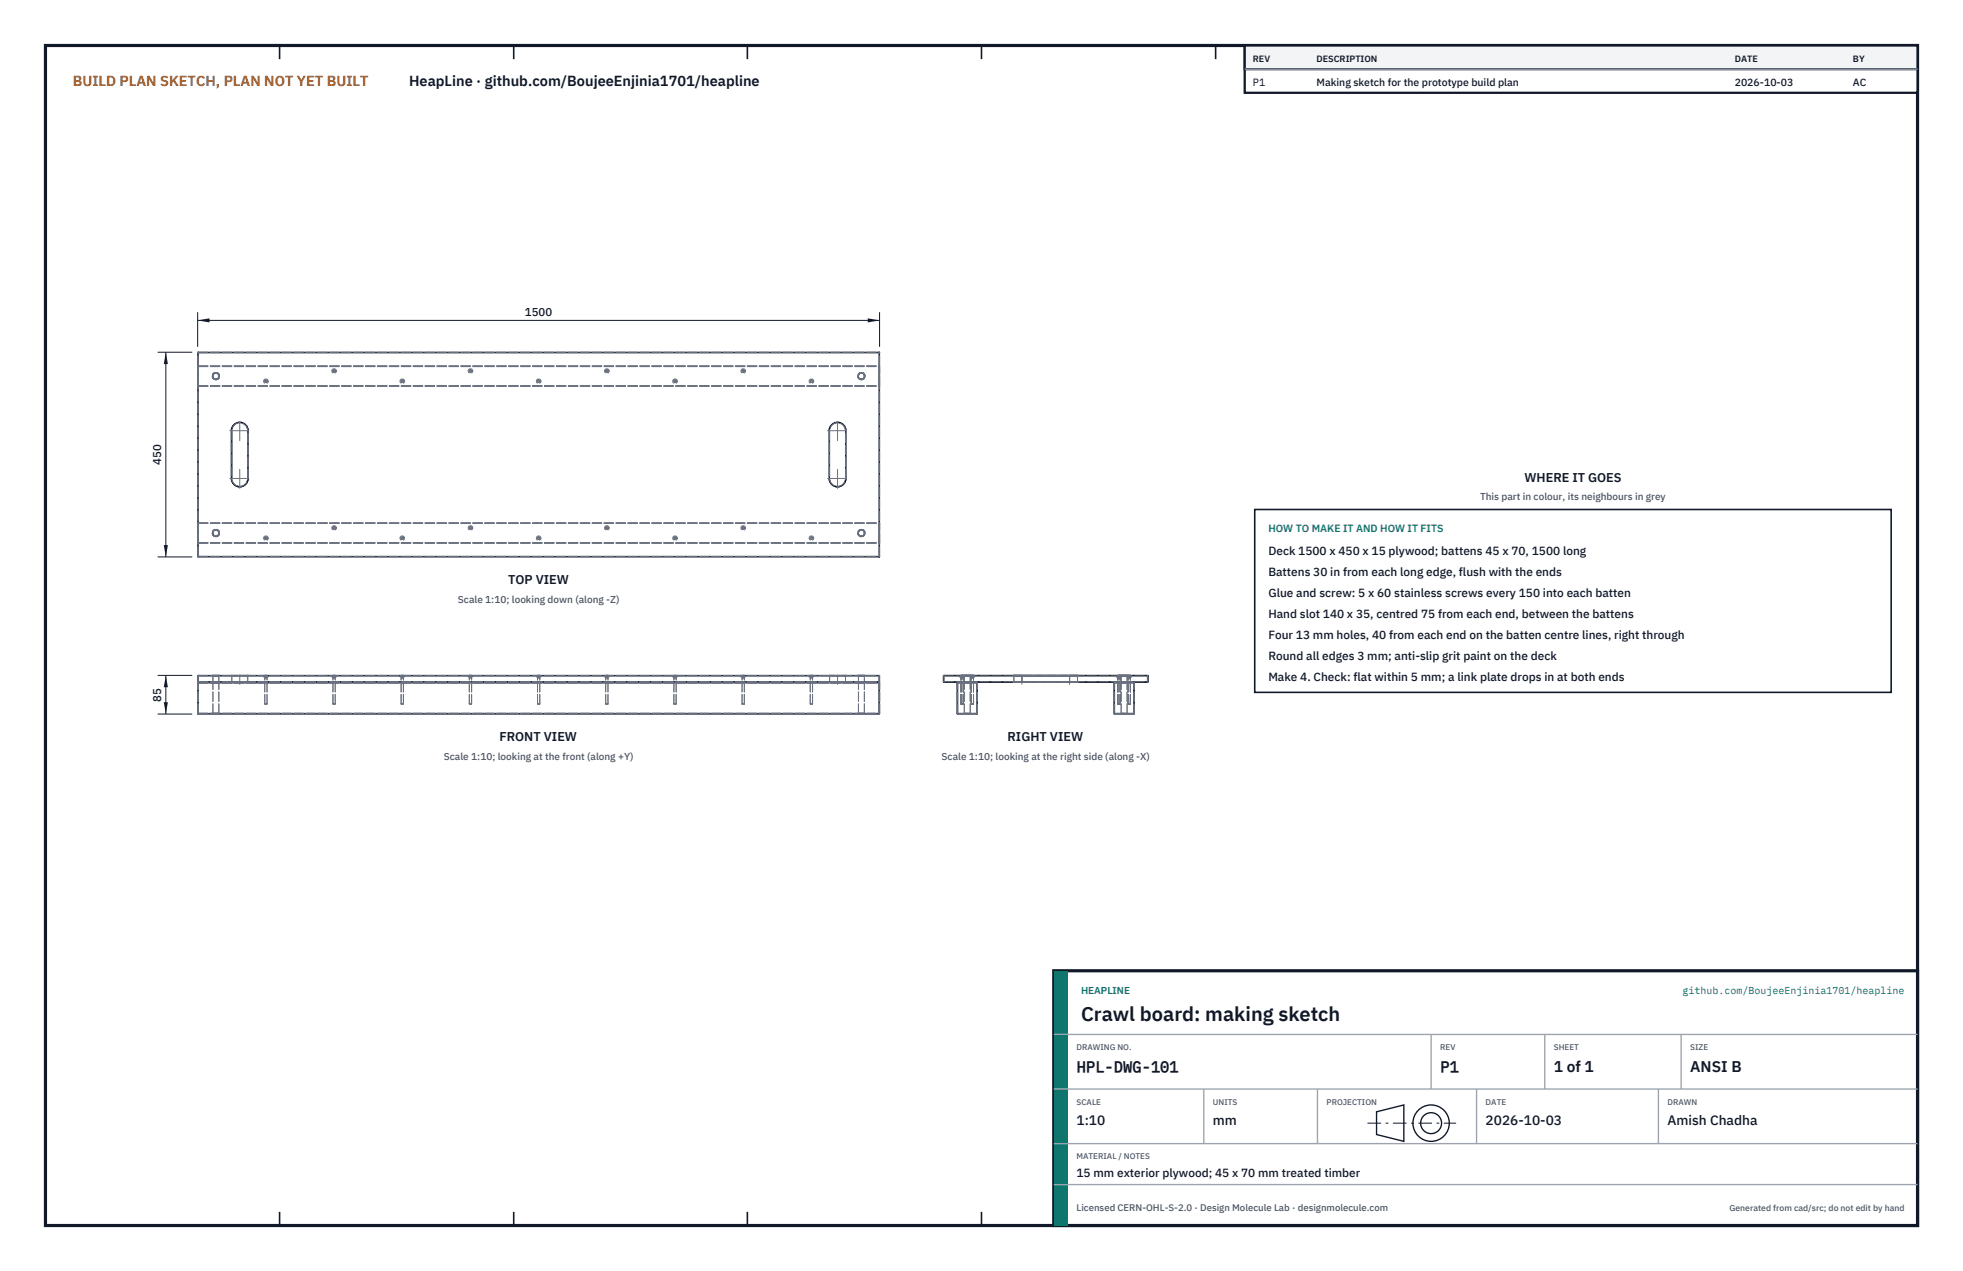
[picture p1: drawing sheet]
<svg xmlns="http://www.w3.org/2000/svg" width="432mm" height="279mm" viewBox="0 0 432 279" stroke-linecap="round" stroke-linejoin="round" font-family="sans-serif">
<path d="M10 10h411.8v259.4h-411.8z" fill="none" stroke="#111827" stroke-width=".7" stroke-linecap="butt"/>
<g fill="none" stroke="#111827" stroke-width=".35">
<path d="M61.5 10v3M113 10v3M164.4 10v3M215.9 10v3M267.4 10v3M318.9 10v3M370.3 10v3M61.5 266.4v3M113 266.4v3M164.4 266.4v3M215.9 266.4v3M267.4 266.4v3"/>
<path d="M318.9 266.4v3M370.3 266.4v3"/>
</g>
<g fill="none" stroke="#111727" stroke-width=".22">
<path d="M43.5 77.6h.1M43.5 77.6v44.7M43.6 77.4l-.1 .2M43.6 77.4v.2M43.6 77.6v44.7M43.6 77.4h149.8M43.6 77.6h149.8M193.4 77.4l.1 .2M193.4 77.4v.2M193.4 77.6h.1M193.4 77.6v44.7M193.5 77.6v44.7"/>
<path d="M50.9 94.7a1.87 1.87 0 0 1 1.8-1.9 1.87 1.87 0 0 1 1.9 1.9M50.9 94.7h.1M50.9 94.7v10.5M51 94.7a1.75 1.75 0 0 1 1.7-1.8 1.75 1.75 0 0 1 1.8 1.8M51 94.7v10.5M54.5 94.7h.1M54.5 94.7v10.5M54.6 94.7v10.5M58.3 83.6h.4v.4h-.4zM73.3 81.4h.4v.3h-.4zM88.3 83.6h.4v.4h-.4zM103.3 81.4h.4v.3h-.4z"/>
<path d="M118.3 83.6h.4v.4h-.4zM133.3 81.4h.4v.3h-.4zM148.3 83.6h.4v.4h-.4zM163.3 81.4h.4v.3h-.4zM178.3 83.6h.4v.4h-.4zM182.4 94.7a1.87 1.87 0 0 1 1.8-1.9 1.87 1.87 0 0 1 1.9 1.9M182.4 94.7h.1M182.4 94.7v10.5M182.5 94.7a1.75 1.75 0 0 1 1.7-1.8 1.75 1.75 0 0 1 1.8 1.8M182.5 94.7v10.5M186 94.7h.1M186 94.7v10.5"/>
<path d="M186.1 94.7v10.5M50.9 105.2a1.87 1.87 0 0 0 1.8 1.9 1.87 1.87 0 0 0 1.9-1.9M50.9 105.2h.1M51 105.2a1.75 1.75 0 0 0 1.7 1.7 1.75 1.75 0 0 0 1.8-1.7M54.5 105.2h.1M58.3 118.1h.4v.4h-.4zM73.3 115.9h.4v.3h-.4zM88.3 118.1h.4v.4h-.4zM103.3 115.9h.4v.3h-.4zM118.3 118.1h.4v.4h-.4zM133.3 115.9h.4v.3h-.4zM148.3 118.1h.4v.4h-.4z"/>
<path d="M163.3 115.9h.4v.3h-.4zM178.3 118.1h.4v.4h-.4zM182.4 105.2a1.87 1.87 0 0 0 1.8 1.9 1.87 1.87 0 0 0 1.9-1.9M182.4 105.2h.1M182.5 105.2a1.75 1.75 0 0 0 1.7 1.7 1.75 1.75 0 0 0 1.8-1.7M186 105.2h.1M43.5 122.3l.1 .1M43.5 122.3h.1M43.6 122.3v.1M43.6 122.4h149.8M43.6 122.3h149.8M193.4 122.3v.1"/>
<path d="M193.4 122.3h.1M193.5 122.3l-.1 .1M43.5 149.9l.1 .1M43.5 156.8l.1 .2M43.5 150.1l.1-.1v.1M43.5 149.9h.1M43.5 148.6h.1M43.5 156.8h.1M43.5 150.1h.1M43.5 148.6v1.3M43.5 150.1v6.7M43.6 148.5l-.1 .1"/>
<path d="M43.6 149.9v.1M43.6 148.5v.1M43.6 150h149.8M43.6 148.5h149.8M43.6 148.6v1.3M43.6 149.9h149.8M43.6 148.6h149.8M43.6 156.8v.2M43.6 157h149.7M43.6 150.1v6.7M43.6 156.8h149.7M43.6 150.1h149.7"/>
<path d="M193.3 150l.2 .1M193.3 156.8v.2M193.3 150v.1M193.3 156.8h.2M193.3 150.1h.2M193.3 150.1v6.7M193.4 148.5l.1 .1M193.4 149.9v.1M193.4 148.5v.1M193.4 149.9h.1M193.4 148.6h.1M193.4 148.6v1.3"/>
<path d="M193.5 149.9l-.1 .1M193.5 156.8l-.2 .2M193.5 148.6v1.3M193.5 150.1v6.7M207.5 149.9l.1 .1M207.5 149.9h.1M207.5 148.6h.1M207.5 148.6v1.3M207.6 148.5l-.1 .1M207.6 149.9v.1M207.6 148.5v.1M207.6 150h44.8"/>
<path d="M207.6 148.5h44.8M207.6 149.9h44.8M207.6 148.6h44.8M207.6 148.6v1.3M210.5 156.8l.2 .2M210.5 150.1l.2-.1v.1M210.5 156.8h.2M210.5 150.1h.2M210.5 150.1v6.7M210.7 156.8v.2M210.7 157h4.2M210.7 156.8h4.2"/>
<path d="M210.7 150.1h4.2M210.7 150.1v6.7M211.4 148.5h.5M213.6 148.5h.5M214.9 150.1v-.1l.1 .1M214.9 156.8v.2M214.9 156.8h.1M214.9 150.1h.1M214.9 150.1v6.7M215 156.8l-.1 .2M215 150.1v6.7M245 156.8l.2 .2"/>
<path d="M245 150.1l.2-.1v.1M245 156.8h.2M245 150.1h.2M245 150.1v6.7M245.2 156.8v.2M245.2 157h4.2M245.2 156.8h4.2M245.2 150.1h4.2M245.2 150.1v6.7M245.9 148.5h.5M248.1 148.5h.5M249.4 150.1v-.1l.1 .1"/>
<path d="M249.4 156.8v.2M249.4 156.8h.1M249.4 150.1h.1M249.4 150.1v6.7M249.5 156.8l-.1 .2M249.5 150.1v6.7M252.4 148.5l.1 .1M252.4 149.9v.1M252.4 148.5v.1M252.4 149.9h.1M252.4 148.6h.1M252.4 148.6v1.3"/>
<path d="M252.5 149.9l-.1 .1M252.5 148.6v1.3"/>
<circle cx="47.5" cy="82.7" r=".78"/>
<circle cx="47.5" cy="82.7" r=".65"/>
<circle cx="189.5" cy="82.7" r=".78"/>
<circle cx="189.5" cy="82.7" r=".66"/>
<circle cx="47.5" cy="117.2" r=".78"/>
<circle cx="47.5" cy="117.2" r=".65"/>
<circle cx="189.5" cy="117.2" r=".78"/>
<circle cx="189.5" cy="117.2" r=".65"/>
</g>
<g fill="none" stroke="#6a7180" stroke-width=".22" stroke-dasharray="2.1 .5">
<path d="M43.5 77.6l.1-.2M43.6 77.4h149.8M43.6 77.6h-.1M43.6 77.6h149.8M43.6 77.6v-.2M193.4 77.4v.2M193.5 77.6h-.1M43.5 84.8v-4.2M43.5 84.8l.1 .1M43.5 80.6l.1-.2M43.5 80.6h.1M43.6 84.9h149.7"/>
<path d="M43.6 80.4l-.1 .2M43.6 80.4h149.7M43.6 84.8h-.1M43.6 84.8v-4.2M43.6 80.6h-.1M43.6 84.8v.1M43.6 84.8h149.7M43.6 80.6h149.7M43.6 80.6v-.2M43.6 80.4v.2M50.9 94.7v10.5M50.9 94.7h.1"/>
<path d="M54.5 94.7a1.75 1.75 0 0 0-1.8-1.8 1.75 1.75 0 0 0-1.7 1.8M54.6 94.7h-.1M58.3 83.6h.4v.4h-.4zM73.3 81.4h.4v.3h-.4zM88.3 83.6h.4v.4h-.4zM103.3 81.4h.4v.3h-.4zM118.3 83.6h.4v.4h-.4zM133.3 81.4h.4v.3h-.4zM148.3 83.6h.4v.4h-.4zM163.3 81.4h.4v.3h-.4zM178.3 83.6h.4v.4h-.4zM182.4 94.7v10.5"/>
<path d="M182.4 94.7h.1M182.5 94.7v10.5M186 94.7a1.75 1.75 0 0 0-1.8-1.8 1.75 1.75 0 0 0-1.7 1.8M186.1 94.7h-.1M193.3 84.9l.2-.1M193.3 84.8v-4.2M193.3 84.9v-.1M193.3 84.8v.1M193.3 80.4v.2M193.3 80.6v-.2M193.3 84.8h.2M193.5 84.8v-4.2"/>
<path d="M193.5 84.8l-.2 .1M193.5 80.6l-.2-.2M193.5 84.8h-.2M193.5 80.6h-.2M43.5 119.3v-4.2M43.5 119.3l.1 .1M43.5 115.1l.1-.2M43.5 115.1h.1M43.6 119.4h149.7M43.6 114.9l-.1 .2M43.6 114.9h149.7M43.6 119.3h-.1"/>
<path d="M43.6 119.3v-4.2M43.6 115.1h-.1M43.6 119.3v.1M43.6 119.3h149.7M43.6 115.1h149.7M43.6 115.1v-.2M43.6 114.9v.2M50.9 105.2h.1M51 105.2a1.75 1.75 0 0 0 1.7 1.7 1.75 1.75 0 0 0 1.8-1.7M54.5 105.2v-10.5M54.6 105.2v-10.5M54.6 105.2h-.1"/>
<path d="M58.3 118.1h.4v.4h-.4zM73.3 115.9h.4v.3h-.4zM88.3 118.1h.4v.4h-.4zM103.3 115.9h.4v.3h-.4zM118.3 118.1h.4v.4h-.4zM133.3 115.9h.4v.3h-.4zM148.3 118.1h.4v.4h-.4zM163.3 115.9h.4v.3h-.4zM178.3 118.1h.4v.4h-.4zM182.4 105.2h.1M182.5 105.2a1.75 1.75 0 0 0 1.7 1.7 1.75 1.75 0 0 0 1.8-1.7M186 105.2v-10.5"/>
<path d="M186.1 105.2v-10.5M186.1 105.2h-.1M193.3 119.4l.2-.1M193.3 119.3v-4.2M193.3 119.4v-.1M193.3 119.3v.1M193.3 114.9v.2M193.3 115.1v-.2M193.3 119.3h.2M193.5 119.3v-4.2M193.5 119.3l-.2 .1M193.5 115.1l-.2-.2"/>
<path d="M193.5 119.3h-.2M193.5 115.1h-.2M43.5 122.3v-44.7M43.5 122.3l.1 .1M43.6 122.4h149.8M43.6 122.3h-.1M43.6 122.3v-44.7M43.6 122.3v.1M43.6 122.3h149.8M193.4 122.3v-44.7M193.4 122.4v-.1M193.5 122.3v-44.7"/>
<path d="M193.5 122.3h-.1M43.5 149.9v-1.3M43.5 148.6l.1-.1M43.5 156.8v-6.7M43.5 150.1l.1-.1M43.5 149.9h.1M43.5 156.8h.1M43.5 150.1h.1M43.6 150h149.8M43.6 148.5h149.8M43.6 148.6h-.1M43.6 149.9v-1.3"/>
<path d="M43.6 150v-.1M43.6 148.6v-.1M43.6 149.9h149.8M43.6 148.6h149.8M43.6 157h149.7M43.6 157l-.1-.2M43.6 150h149.7M43.6 150l-.1 .1M43.6 150.1h-.1M43.6 156.8v-6.7M43.6 157v-.2M43.6 150.1v-.1"/>
<path d="M43.6 156.8h149.7M43.6 150.1h149.7M43.6 150v.1M46.7 157h1.6M46.7 150h1.6M46.7 148.5h1.6M46.8 149.9l-.1 .1M46.8 148.6l-.1-.1M46.8 149.9v-1.3M46.8 156.8l-.1 .2M46.8 150.1l-.1-.1M46.8 156.8v-6.7"/>
<path d="M46.8 149.9h1.3M46.8 148.6h1.3M46.8 156.8h1.3M46.8 150.1h1.3M48.1 149.9v-1.3M48.1 156.8v-6.7M48.1 149.9h-1.3M48.1 148.6h-1.3M48.1 156.8h-1.3M48.1 150.1h-1.3M48.3 150h-1.6M48.3 148.5h-1.6"/>
<path d="M48.3 150l-.2-.1M48.3 148.5l-.2 .1M48.3 157h-1.6M48.3 157l-.2-.2M48.3 150l-.2 .1M50.9 150h3.7M50.9 148.5h3.7M50.9 150l.1-.1M50.9 148.5l.1 .1M51 149.9v-1.3M51 149.9h3.5M51 148.6h3.5"/>
<path d="M54.5 149.9v-1.3M54.5 149.9h-3.5M54.5 148.6h-3.5M54.6 150h-3.7M54.6 148.5h-3.7M54.6 150l-.1-.1M54.6 148.5l-.1 .1M58 148.7h1M58.2 149h.5M58.2 154.7h.5M58.2 148.5h.5M58.2 154.7v-5.7"/>
<path d="M58.2 148.5l-.2 .2M58.7 149h-.5M58.7 154.7v-5.7M58.7 154.7h-.5M58.7 148.5h-.5M59 148.7l-.3-.2M59 148.7h-1M73 148.7h1M73.2 149h.5M73.2 154.7h.5M73.2 148.5h.5M73.2 154.7v-5.7"/>
<path d="M73.2 148.5l-.2 .2M73.7 149h-.5M73.7 154.7v-5.7M73.7 154.7h-.5M73.7 148.5h-.5M74 148.7l-.3-.2M74 148.7h-1M88 148.7h1M88.2 149h.5M88.2 154.7h.5M88.2 148.5h.5M88.2 154.7v-5.7"/>
<path d="M88.2 148.5l-.2 .2M88.7 149h-.5M88.7 154.7v-5.7M88.7 154.7h-.5M88.7 148.5h-.5M89 148.7l-.3-.2M89 148.7h-1M103 148.7h1M103.2 149h.5M103.2 154.7h.5M103.2 148.5h.5M103.2 154.7v-5.7"/>
<path d="M103.2 148.5l-.2 .2M103.7 149h-.5M103.7 154.7v-5.7M103.7 154.7h-.5M103.7 148.5h-.5M104 148.7l-.3-.2M104 148.7h-1M118 148.7h1M118.2 149h.5M118.2 154.7h.5M118.2 148.5h.5M118.2 154.7v-5.7"/>
<path d="M118.2 148.5l-.2 .2M118.7 149h-.5M118.7 154.7v-5.7M118.7 154.7h-.5M118.7 148.5h-.5M119 148.7l-.3-.2M119 148.7h-1M133 148.7h1M133.2 149h.5M133.2 154.7h.5M133.2 148.5h.5M133.2 154.7v-5.7"/>
<path d="M133.2 148.5l-.2 .2M133.7 149h-.5M133.7 154.7v-5.7M133.7 154.7h-.5M133.7 148.5h-.5M134 148.7l-.3-.2M134 148.7h-1M148 148.7h1M148.2 149h.5M148.2 154.7h.5M148.2 148.5h.5M148.2 154.7v-5.7"/>
<path d="M148.2 148.5l-.2 .2M148.7 149h-.5M148.7 154.7v-5.7M148.7 154.7h-.5M148.7 148.5h-.5M149 148.7l-.3-.2M149 148.7h-1M163 148.7h1M163.2 149h.5M163.2 154.7h.5M163.2 148.5h.5M163.2 154.7v-5.7"/>
<path d="M163.2 148.5l-.2 .2M163.7 149h-.5M163.7 154.7v-5.7M163.7 154.7h-.5M163.7 148.5h-.5M164 148.7l-.3-.2M164 148.7h-1M178 148.7h1M178.2 149h.5M178.2 154.7h.5M178.2 148.5h.5M178.2 154.7v-5.7"/>
<path d="M178.2 148.5l-.2 .2M178.7 149h-.5M178.7 154.7v-5.7M178.7 154.7h-.5M178.7 148.5h-.5M179 148.7l-.3-.2M179 148.7h-1M182.4 150h3.7M182.4 148.5h3.7M182.4 150l.1-.1M182.4 148.5l.1 .1M182.5 149.9v-1.3"/>
<path d="M182.5 149.9h3.5M182.5 148.6h3.5M186 149.9v-1.3M186 149.9h-3.5M186 148.6h-3.5M186.1 150h-3.7M186.1 148.5h-3.7M186.1 150l-.1-.1M186.1 148.5l-.1 .1M188.7 157h1.6M188.7 150h1.6M188.7 148.5h1.6"/>
<path d="M188.8 149.9l-.1 .1M188.8 148.6l-.1-.1M188.8 149.9v-1.3M188.8 156.8l-.1 .2M188.8 150.1l-.1-.1M188.8 156.8v-6.7M188.8 149.9h1.3M188.8 148.6h1.3M188.8 156.8h1.3M188.8 150.1h1.3M190.1 149.9v-1.3M190.1 156.8v-6.7"/>
<path d="M190.1 149.9h-1.3M190.1 148.6h-1.3M190.1 156.8h-1.3M190.1 150.1h-1.3M190.3 150h-1.6M190.3 148.5h-1.6M190.3 150l-.2-.1M190.3 148.5l-.2 .1M190.3 157h-1.6M190.3 157l-.2-.2M190.3 150l-.2 .1M193.3 150l.2 .1"/>
<path d="M193.3 156.8v-6.7M193.3 156.8v.2M193.3 150v.1M193.3 150.1h.2M193.4 149.9v-1.3M193.4 149.9v.1M193.4 148.5v.1M193.5 149.9v-1.3M193.5 149.9l-.1 .1M193.5 148.6l-.1-.1M193.5 156.8v-6.7M193.5 156.8l-.2 .2"/>
<path d="M193.5 150.1l-.2-.1M193.5 149.9h-.1M193.5 148.6h-.1M193.5 156.8h-.2M193.5 150.1h-.2M207.6 149.9v-1.3M207.6 149.9h44.8M207.6 148.6h44.8M207.6 149.9h-.1M207.6 148.6h-.1M207.6 150v-.1M207.6 148.5v.1"/>
<path d="M210.5 156.8v-6.7M210.7 150h4.2M210.7 157h4.2M210.7 157l-.2-.2M210.7 150l-.2 .1M210.7 156.8v-6.7M210.7 156.8h4.2M210.7 150.1h4.2M210.7 156.8h-.2M210.7 150.1h-.2M210.7 157v-.2M210.7 150v.1"/>
<path d="M211.1 148.7h.5M211.4 148.5h.5M211.4 149h.2M211.4 154.7h.2M211.4 148.5h.2M211.4 154.7v-5.7M211.4 148.5l-.3 .2M211.6 149h.3M211.6 154.7h.3M211.6 148.5h.3M211.6 148.7h.5M211.9 149h-.5"/>
<path d="M211.9 154.7h-.5M211.9 148.5h-.5M211.9 154.7v-5.7M211.9 148.5l.2 .2M212 157h.8M212 150h.8M212.1 149.9l-.1 .1M212.1 148.6l-.1-.1M212.1 149.9v-1.3M212.1 156.8l-.1 .2M212.1 150.1l-.1-.1M212.1 156.8v-6.7"/>
<path d="M212.1 149.9h.7M212.1 148.6h.7M212.1 156.8h.7M212.1 150.1h.7M212.1 148.7h-1M212.8 150h.7M212.8 157h.8M212.8 150h.8M212.8 149.9h.6M212.8 148.6h.6M212.8 156.8h.6M212.8 150.1h.6"/>
<path d="M213.4 148.7h.5M213.4 149.9l.1 .1M213.4 148.6l.1-.1M213.4 149.9v-1.3M213.4 156.8l.2 .2M213.4 150.1l.2-.1M213.4 156.8v-6.7M213.4 149.9h-1.3M213.4 148.6h-1.3M213.4 156.8h-1.3M213.4 150.1h-1.3M213.5 150h-1.5"/>
<path d="M213.6 157h-1.6M213.6 150h-1.6M213.6 148.5h.5M213.6 149h.3M213.6 154.7h.3M213.6 148.5h.3M213.6 154.7v-5.7M213.6 148.5l-.2 .2M213.9 149h.2M213.9 154.7h.2M213.9 148.5h.2M213.9 148.7h.5"/>
<path d="M214.1 149h-.5M214.1 154.7h-.5M214.1 148.5h-.5M214.1 154.7v-5.7M214.1 148.5l.3 .2M214.4 148.7h-1M214.9 157l.1-.2M214.9 156.8v-6.7M214.9 157v-.2M214.9 150.1v-.1M214.9 156.8h.1M215 156.8v-6.7"/>
<path d="M215 150.1l-.1-.1M215 150.1h-.1M222.9 150h1.9M222.9 148.5h1.9M223 149.9l-.1 .1M223 148.6l-.1-.1M223 149.9v-1.3M223 149.9h1.8M223 148.6h1.8M224.8 150h10.5M224.8 148.5h10.5M224.8 150h-1.9"/>
<path d="M224.8 148.5h-1.9M224.8 149.9v-1.3M224.8 150v-.1M224.8 149.9h-1.8M224.8 149.9h10.5M224.8 148.5v.1M224.8 148.6h-1.8M224.8 148.6h10.5M235.3 150h-10.5M235.3 150h1.8M235.3 148.5h-10.5M235.3 149.9v-1.3"/>
<path d="M235.3 150v-.1M235.3 149.9h-10.5M235.3 149.9h1.7M235.3 148.5v.1M235.3 148.6h-10.5M235.3 148.6h1.7M237 149.9l.1 .1M237 148.6l.1-.1M237 149.9v-1.3M237 149.9h-1.7M237 148.6h-1.7M237.1 150h-1.8"/>
<path d="M237.1 148.5h-1.8M245 156.8v-6.7M245.2 150h4.2M245.2 157h4.2M245.2 157l-.2-.2M245.2 150l-.2 .1M245.2 156.8v-6.7M245.2 156.8h4.2M245.2 150.1h4.2M245.2 156.8h-.2M245.2 150.1h-.2M245.2 157v-.2"/>
<path d="M245.2 150v.1M245.6 148.7h.5M245.9 148.5h.5M245.9 149h.2M245.9 154.7h.2M245.9 148.5h.2M245.9 154.7v-5.7M245.9 148.5l-.3 .2M246.1 149h.3M246.1 154.7h.3M246.1 148.5h.3M246.1 148.7h.5"/>
<path d="M246.4 149h-.5M246.4 154.7h-.5M246.4 148.5h-.5M246.4 154.7v-5.7M246.4 148.5l.2 .2M246.5 157h.8M246.5 150h.8M246.6 149.9l-.1 .1M246.6 148.6l-.1-.1M246.6 149.9v-1.3M246.6 156.8l-.1 .2M246.6 150.1l-.1-.1"/>
<path d="M246.6 156.8v-6.7M246.6 149.9h.7M246.6 148.6h.7M246.6 156.8h.7M246.6 150.1h.7M246.6 148.7h-1M247.3 150h.7M247.3 157h.8M247.3 150h.8M247.3 149.9h.6M247.3 148.6h.6M247.3 156.8h.6"/>
<path d="M247.3 150.1h.6M247.9 148.7h.5M247.9 149.9l.1 .1M247.9 148.6l.1-.1M247.9 149.9v-1.3M247.9 156.8l.2 .2M247.9 150.1l.2-.1M247.9 156.8v-6.7M247.9 149.9h-1.3M247.9 148.6h-1.3M247.9 156.8h-1.3M247.9 150.1h-1.3"/>
<path d="M248 150h-1.5M248.1 157h-1.6M248.1 150h-1.6M248.1 148.5h.5M248.1 149h.3M248.1 154.7h.3M248.1 148.5h.3M248.1 154.7v-5.7M248.1 148.5l-.2 .2M248.4 149h.2M248.4 154.7h.2M248.4 148.5h.2"/>
<path d="M248.4 148.7h.5M248.6 149h-.5M248.6 154.7h-.5M248.6 148.5h-.5M248.6 154.7v-5.7M248.6 148.5l.3 .2M248.9 148.7h-1M249.4 157l.1-.2M249.4 156.8v-6.7M249.4 157v-.2M249.4 150.1v-.1M249.4 156.8h.1"/>
<path d="M249.5 156.8v-6.7M249.5 150.1l-.1-.1M249.5 150.1h-.1M252.4 149.9v-1.3M252.4 150v-.1M252.4 148.6v-.1M252.4 149.9h.1M252.5 148.6h-.1"/>
<circle cx="47.5" cy="82.7" r=".81"/>
<circle cx="47.5" cy="82.7" r=".78"/>
<circle cx="47.5" cy="82.7" r=".65"/>
<circle cx="58.5" cy="83.8" r=".5"/>
<circle cx="73.5" cy="81.6" r=".5"/>
<circle cx="88.5" cy="83.8" r=".5"/>
<circle cx="103.5" cy="81.6" r=".5"/>
<circle cx="118.5" cy="83.8" r=".5"/>
<circle cx="133.5" cy="81.6" r=".5"/>
<circle cx="148.5" cy="83.8" r=".5"/>
<circle cx="163.5" cy="81.6" r=".5"/>
<circle cx="178.5" cy="83.8" r=".5"/>
<circle cx="189.5" cy="82.7" r=".81"/>
<circle cx="189.5" cy="82.7" r=".78"/>
<circle cx="189.5" cy="82.7" r=".66"/>
<circle cx="47.5" cy="117.2" r=".81"/>
<circle cx="47.5" cy="117.2" r=".78"/>
<circle cx="47.5" cy="117.2" r=".65"/>
<circle cx="58.5" cy="118.3" r=".5"/>
<circle cx="73.5" cy="116.1" r=".5"/>
<circle cx="88.5" cy="118.3" r=".5"/>
<circle cx="103.5" cy="116.1" r=".5"/>
<circle cx="118.5" cy="118.3" r=".5"/>
<circle cx="133.5" cy="116.1" r=".5"/>
<circle cx="148.5" cy="118.3" r=".5"/>
<circle cx="163.5" cy="116.1" r=".5"/>
<circle cx="178.5" cy="118.3" r=".5"/>
<circle cx="189.5" cy="117.2" r=".81"/>
<circle cx="189.5" cy="117.2" r=".78"/>
<circle cx="189.5" cy="117.2" r=".65"/>
</g>
<path d="M50.5 94.7h4.4M52.7 96.9v-4.4M182 94.7h4.4M184.2 96.9v-4.4M50.5 105.2h4.4M52.7 107.4v-4.4M182 105.2h4.4M184.2 107.4v-4.4M52.7 150.5v-2M184.2 150.5v-2M224.8 150.5v-2M235.3 150.5v-2" fill="none" stroke="#6a7180" stroke-width=".22" stroke-dasharray="4.2 .5 0 .5"/>
<path d="M43.5 68.6v7.6M43.5 70.4h150M193.5 68.6v7.6" fill="none" stroke="#111827" stroke-width=".22"/>
<path d="M43.5 70.4l2.6-.4v.9zM190.9 70v.9l2.6-.5z" fill="#111827"/>
<path d="M34.7 77.4h7.6M36.5 77.4v45M34.7 122.4h7.6" fill="none" stroke="#111827" stroke-width=".22"/>
<path d="M36.5 77.4l-.5 2.6h.9zM36 119.8h.9l-.4 2.6z" fill="#111827"/>
<path d="M34.7 148.5h7.6M34.7 157h7.6M36.5 148.5v8.5" fill="none" stroke="#111827" stroke-width=".22"/>
<path d="M36.5 148.5l-.5 2.6h.9zM36 154.4h.9l-.4 2.6z" fill="#111827"/>
<path d="M276 112h140v40.2h-140z" fill="#fff" stroke="#111827" stroke-width=".35"/>
<path d="M273.8 10h148v10.4h-148z" fill="#fff" stroke="#111827" stroke-width=".5"/>
<path d="M273.8 10h148v5.2h-148z" fill="#f3f4f6" stroke="#111827" stroke-width=".5"/>
<path d="M273.8 15.2h148" fill="none" stroke="#9ca3af" stroke-width=".3"/>
<path d="M231.8 213.4h190v56h-190z" fill="#fff" stroke="#111827" stroke-width=".7" stroke-linecap="butt"/>
<path d="M231.8 213.4h3v56h-3z" fill="#0f766e"/>
<path d="M231.8 227.4h190M231.8 239.4h190M264.8 239.4v12M289.8 239.4v12M314.8 227.4v12M324.8 239.4v12M339.8 227.4v12M364.8 239.4v12M369.8 227.4v12M231.8 251.4h190M231.8 260.4h190" fill="none" stroke="#9ca3af" stroke-width=".3"/>
<g fill="none" stroke="#111827" stroke-width=".3">
<path d="M302.8 244.4l6-1.5v8l-6-1.5z"/>
<circle cx="314.8" cy="246.9" r="4"/>
<circle cx="314.8" cy="246.9" r="2.3"/>
</g>
<path d="M300.8 246.9h19.5" fill="none" stroke="#111827" stroke-width=".22" stroke-dasharray="3 1 .6 1" stroke-linecap="butt"/>
<text font-size="4.4" fill="#111827" x="237.8" y="224.4">Crawl board: making sketch</text>
<g font-size="3.4" fill="#111827">
<text x="236.8" y="235.6">HPL-DWG-101</text>
<text x="316.8" y="235.6">P1</text>
<text x="341.8" y="235.6">1 of 1</text>
<text x="371.8" y="235.6">ANSI B</text>
</g>
<text font-size="3.2" fill="#b45309" x="16" y="19">BUILD PLAN SKETCH, PLAN NOT YET BUILT</text>
<text font-size="3.2" fill="#111827" x="90" y="19">HeapLine · github.com/BoujeeEnjinia1701/heapline</text>
<g font-size="3" fill="#111827">
<text x="236.8" y="247.2">1:10</text>
<text x="266.8" y="247.2">mm</text>
<text x="326.8" y="247.2">2026-10-03</text>
<text x="366.8" y="247.2">Amish Chadha</text>
</g>
<g font-size="2.8" fill="#111827">
<text x="335.3" y="106">WHERE IT GOES</text>
<text x="111.8" y="128.4">TOP VIEW</text>
<text x="109.9" y="163">FRONT VIEW</text>
<text x="221.6" y="163">RIGHT VIEW</text>
</g>
<g font-size="2.6" fill="#111827">
<text x="279" y="122">Deck 1500 x 450 x 15 plywood; battens 45 x 70, 1500 long</text>
<text x="279" y="126.6">Battens 30 in from each long edge, flush with the ends</text>
<text x="279" y="131.2">Glue and screw: 5 x 60 stainless screws every 150 into each batten</text>
<text x="279" y="135.8">Hand slot 140 x 35, centred 75 from each end, between the battens</text>
<text x="279" y="140.4">Four 13 mm holes, 40 from each end on the batten centre lines, right through</text>
<text x="279" y="145">Round all edges 3 mm; anti-slip grit paint on the deck</text>
<text x="279" y="149.6">Make 4. Check: flat within 5 mm; a link plate drops in at both ends</text>
<text x="236.8" y="258.8">15 mm exterior plywood; 45 x 70 mm treated timber</text>
</g>
<g font-size="2.5" fill="#111827">
<text x="115.5" y="69.4">1500</text>
<text x="35.5" y="102.2" transform="rotate(-90 35.5 102.2)">450</text>
<text x="35.5" y="154.2" transform="rotate(-90 35.5 154.2)">85</text>
</g>
<g font-size="2.3" fill="#111827">
<text x="275.6" y="18.8">P1</text>
<text x="289.6" y="18.8">Making sketch for the prototype build plan</text>
<text x="381.6" y="18.8">2026-10-03</text>
<text x="407.6" y="18.8">AC</text>
</g>
<text font-size="2.3" fill="#0f766e" x="279" y="117">HOW TO MAKE IT AND HOW IT FITS</text>
<g font-size="2.2" fill="#4b5563">
<text x="325.6" y="110">This part in colour, its neighbours in grey</text>
<text x="100.7" y="132.5">Scale 1:10; looking down (along -Z)</text>
<text x="97.6" y="167">Scale 1:10; looking at the front (along +Y)</text>
<text x="207.1" y="167">Scale 1:10; looking at the right side (along -X)</text>
</g>
<g font-size="2.2" fill="#0f766e">
<text x="237.8" y="218.4">HEAPLINE</text>
<text x="370.1" y="218.4">github.com/BoujeeEnjinia1701/heapline</text>
</g>
<text font-size="2.1" fill="#4b5563" x="236.8" y="266.2">Licensed CERN-OHL-S-2.0 · Design Molecule Lab · designmolecule.com</text>
<g font-size="2" fill="#111827">
<text x="275.6" y="13.6">REV</text>
<text x="289.6" y="13.6">DESCRIPTION</text>
<text x="381.6" y="13.6">DATE</text>
<text x="407.6" y="13.6">BY</text>
</g>
<text font-size="1.9" fill="#4b5563" x="380.4" y="266.2">Generated from cad/src; do not edit by hand</text>
<g font-size="1.8" fill="#4b5563">
<text x="236.8" y="230.8">DRAWING NO.</text>
<text x="316.8" y="230.8">REV</text>
<text x="341.8" y="230.8">SHEET</text>
<text x="371.8" y="230.8">SIZE</text>
<text x="236.8" y="242.8">SCALE</text>
<text x="266.8" y="242.8">UNITS</text>
<text x="291.8" y="242.8">PROJECTION</text>
<text x="326.8" y="242.8">DATE</text>
<text x="366.8" y="242.8">DRAWN</text>
<text x="236.8" y="254.8">MATERIAL / NOTES</text>
</g>
</svg>
